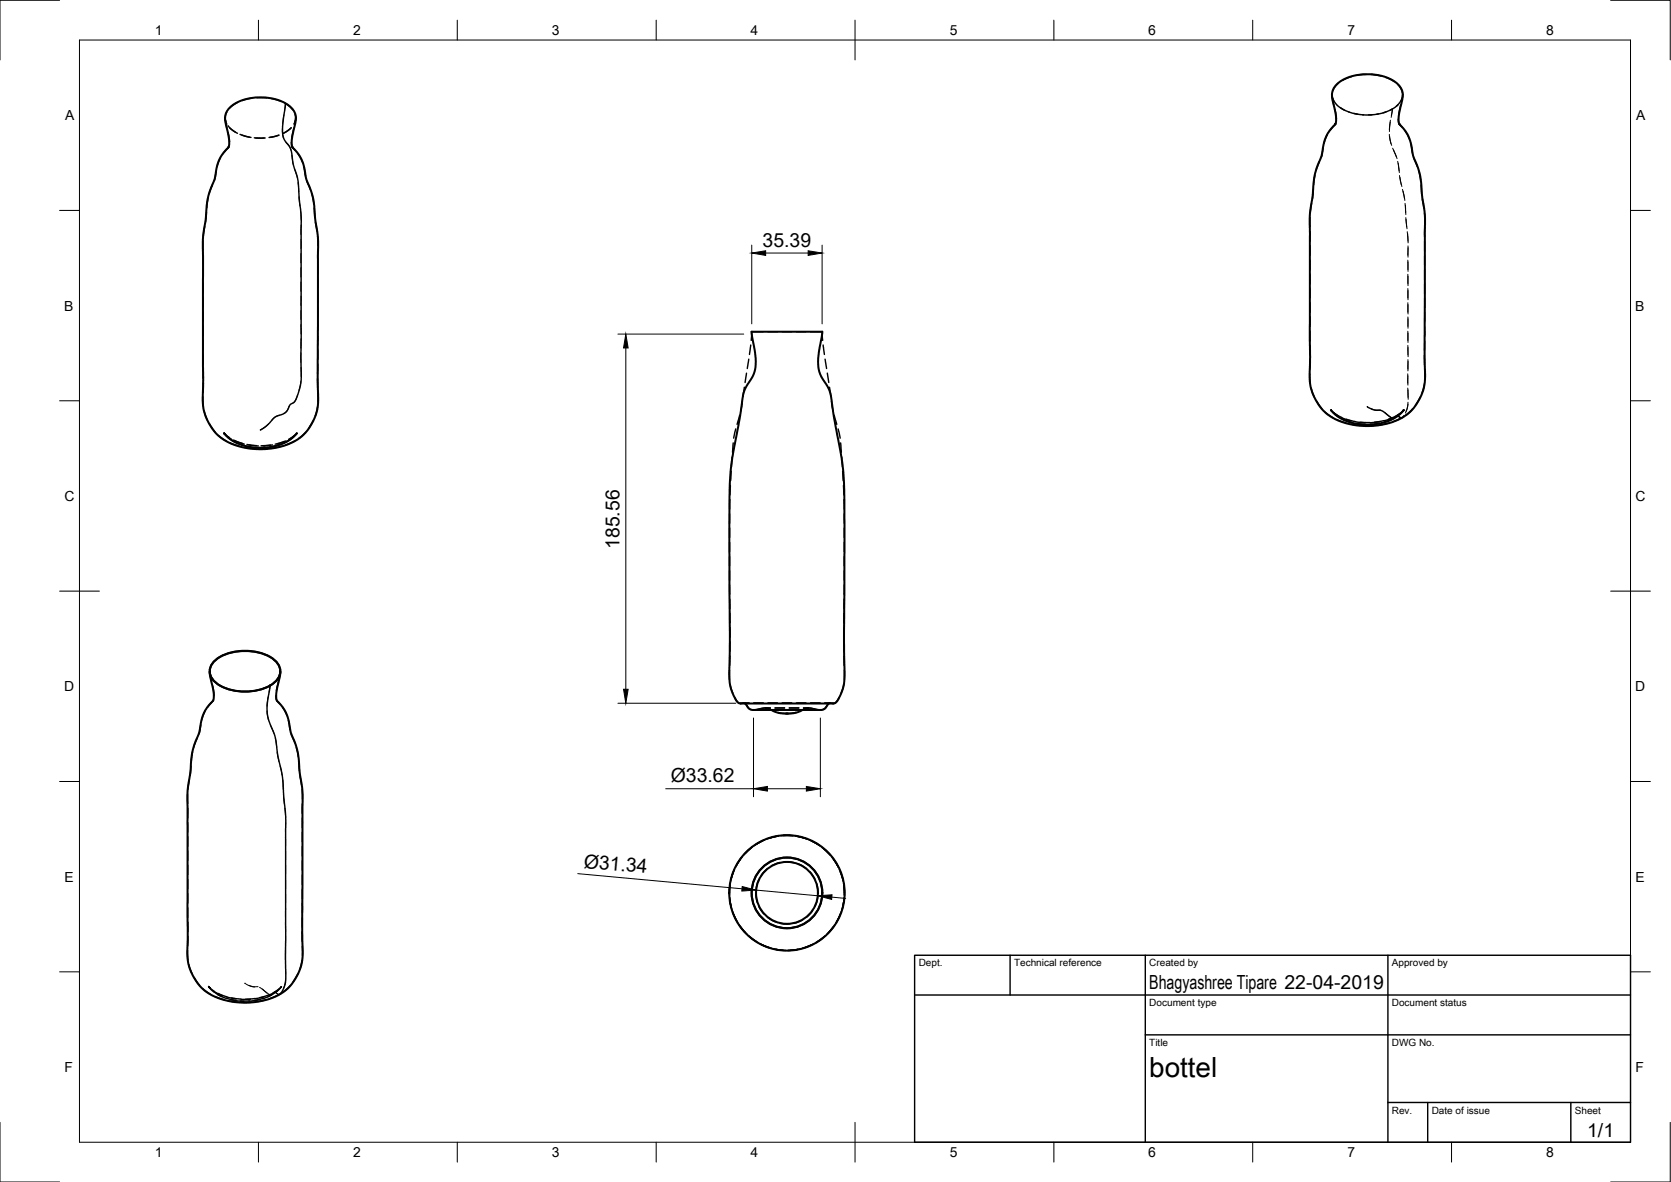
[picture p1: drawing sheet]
<svg xmlns="http://www.w3.org/2000/svg" width="420mm" height="297mm" viewBox="0 0 420 297" stroke-linecap="round" stroke-linejoin="round" font-family="sans-serif">
<!-- layer: Visible -->
<g fill="none" stroke="#000" stroke-width=".51">
<path d="M56.6 29.6l1 5.5v1.6l-1.9 2.4-.7 1.3-.5 1.7-.5 2.8-1.5 4-.4 1.9-.4 4.4-.6 4.3v42.7l.5 2.1 .9 1.9 1.5 2.3 1.5 1.5 1.8 1.1 2.5 1 2.5 .6 2.7 .2 3.2-.2 3-.6 2.3-.9 1.8-1.1 1.4-1.3 1.5-2 1.2-2.5 .5-2.1v-42.5l-1.3-10.4-1.5-4.1-.6-3.1-.5-1.6-.9-1.8-1.5-1.7-.2-.4v-1.6l1-5.4M56.6 29.6a5 5 0 0 1 3.6-4.1 13.5 13.5 0 0 1 12.8 1.3 3.9 3.9 0 0 1 1.4 2.8M336.4 21a13.1 13.1 0 0 1 14.9 0 4.1 4.1 0 0 1 1.3 4l-.8 3.3-.1 2.5 .2 .4 1.5 1.7 .7 1.3 .6 1.6 .7 3.6 1.5 3.9 1.4 10.6-.1 42.2-.4 2.2-1.1 2.3-1.3 2-1.6 1.6-2.2 1.3-2.3 .8-2.8 .6-3.2 .2-2.7-.3-2.1-.4-2.7-1-2-1.3-1.4-1.2-1.5-2.3-.9-1.9-.6-2.7v-42.1l1.3-10.4 1.6-4.4 .5-2.8 .5-1.7 .9-1.7 1.7-2-.1-2.6-.9-3.8a3.9 3.9 0 0 1 1.5-3.5zM189 83.4h17.8l-1 5.9v3.1l.6 2.1 1.6 2.5 .8 1.8 1 6.6 1.8 9.6 .6 6.3 .1 49.1-.2 2.1-.5 1.5-1 2.1-.8 .7h-23.9l-.5-.4-.5-.7-1.3-3.2-.2-2.7 .1-48.5 .6-6.3 1.8-9.6 1-6.6 .8-1.8 1.6-2.5 .6-2.1v-3.1zM56.3 108.9l1.5 1.4 1.8 1.1 2.7 .8 3.2 .4 3-.3 2.6-.8 2-1.1 1.6-1.5M334.6 103l1.5 1.5 1.8 1.1 2.7 .8 3.2 .3 3-.2 2.6-.8 2-1.2 1.6-1.5M52.7 168.7l1 5.5v1.5l-1.7 2.1-.9 1.7-.5 1.6-.5 2.9-1.6 4.4-1.3 10.4v42.1l.4 2.3 .9 2 1.4 2.2 1.4 1.4 1.7 1.2 2.3 1 3.1 .7 2.7 .3 3.2-.2 2.8-.6 2.3-.8 2.2-1.3 1.4-1.4 1.5-2.2 1.1-2.3 .4-1.9 .1-42.5-.7-4.3-.3-4.1-.4-2.2-1.6-4.1-.5-3-.7-2-.7-1.3-1.6-1.7-.1-.4v-1.6l1-5.4M53.8 166.3a12.4 12.4 0 0 1 11.1-2.3 7.5 7.5 0 0 1 5.4 3.6 3.8 3.8 0 0 1-2.4 4.7 13.6 13.6 0 0 1-13.4-.6 3.4 3.4 0 0 1-.7-5.4zM187.3 176.8l.4 .4a1.97 1.97 0 0 0 2.4 1.2h16.1a2.48 2.48 0 0 0 2.2-1.6M194 178.4l1.5 .7 1.8 .2 2.6-.1 1.9-.8"/>
<circle cx="197.9" cy="224.4" r="8.9"/>
<circle cx="197.9" cy="224.4" r="7.8"/>
<circle cx="197.9" cy="224.4" r="14.5"/>
</g>
<!-- layer: Hidden -->
<g fill="none" stroke="#000" stroke-width=".36">
<path d="M339.9 19.2l-2.3 1M343.5 18.7l-2.4 .3M344.7 18.7l2.5 .4M348.4 19.4l2.2 1.1M55.4 39.7l-.8 2.2M56.6 29.6l.4 1.6M56.6 29.8l.5 2.3M57 28.1l-.4 1.3 .2 1.1M57.3 33.3l.4 2.4M57.4 31.6l.5 .7 1.3 .9M57.6 36.8l-1.5 1.9M57.8 32.1l1.9 1.4"/>
<path d="M59.8 25.7l-2 1.4M60.3 33.8l2.4 .6M60.8 34l2.3 .5M63.4 24.7l-2.5 .6M63.9 34.6l2.5 .1M64.3 34.7h2.4M64.6 24.6h2.5M68.3 24.8l2.4 .7M70.1 34l-2.5 .6M70.2 34l-2.3 .5M71.3 33.5l1.9-1.4-2 1.4M71.8 26l1.8 1.6"/>
<path d="M73.3 35.7l.1 1.3 .8 .8M73.9 32.2l-.5 2.3M74.2 28.7l.1 1.3-.3 1.1M74.3 29.7l-.1 1.3M74.4 29.6l-.5 1.6M75 38.7l1.1 2.1M332.7 37.2l-.5 2.3M333.8 33.8l-.9 2.3M334.9 23.8l.5 1.6M335 24l.4 2.3M335 24.1l.2 .9 .9 1.3M335.7 27.5l.3 2.3"/>
<path d="M335.9 31l-1.5 1.8M336.1 26.3l1.9 1.4M336.5 20.9l-1 1.1-.4 .9M337 27.1l2.2 1.1M339.1 28.1l2.3 .6M340.4 28.5l2.5 .4M342.6 28.9h2.4M346.6 28.6l-2.5 .3M348.5 28.1l-2.3 .6M350.1 27.4l-2.3 .9M351.5 26.3l-1.9 1.4M351.6 21.3l.7 1.1 .3 1.1"/>
<path d="M351.6 29.9l.2 1.3 .7 .8M352.2 26.4l-.5 2.3M352.5 24.7l-.5 1.1-.9 .9M352.7 23.9l-.2 1.3M352.7 23.8l-.4 1.6M353.3 32.9l1.1 2.1M354.7 36.1l.4 2.4M355.4 39.6l1 2.2M51.5 56.9l-.4 2.4M51.9 53.4l-.2 2.4M52.3 49.9l-.3 2.3M53.4 46.5l-.8 2.2"/>
<path d="M54.4 43l-.5 2.4M76.4 41.9l.4 2.4M77.1 45.4l.9 2.2M78.4 48.8l.5 2.3M79 52.3l.2 2.4M79.3 55.8l.4 2.4M79.9 59.4v2.4M329.4 54.7v2.3M329.4 58.2v2.4M329.8 51.1l-.4 2.4M330.2 47.6l-.2 2.3M330.6 44l-.3 2.4"/>
<path d="M331.7 40.6l-.8 2.3M356.7 43l.5 2.3M357.3 46.5l.2 2.3M357.6 50l.4 2.4M358.2 53.6l.1 2.3M358.2 57.1v2.4M51.1 60.5v2.4M51.1 78.3v2.4M51.1 74.8v2.4M51.1 71.2v2.4M51.1 67.6v2.4M51.1 64.1v2.3"/>
<path d="M79.9 62.9v2.4M79.9 66.5v2.4M79.9 70.1v2.4M79.9 73.6v2.4M79.9 77.2v2.4M329.4 76.1v2.4M329.4 72.5v2.4M329.4 65.4v2.4M329.4 61.8v2.4M329.4 68.9v2.4M329.4 79.7v2.3M358.2 60.7v2.4"/>
<path d="M358.2 64.3v2.3M358.2 67.8v2.4M358.2 71.4v2.4M358.2 75v2.4M358.2 78.6v2.3M51 99.8l.1 2.4M51.1 89.1v2.3M51.1 85.5v2.4M51.1 81.9v2.4M51.1 92.6v2.4M51.1 96.2v2.4M79.8 95.1l.1 2.4"/>
<path d="M79.9 80.8v2.4M79.9 84.4v2.3M79.9 88v2.3M79.9 91.5v2.4M79.9 98.7v2.3M187.2 97.3l-.4 2.4M187.7 93.8l-.4 2.3M188.3 90.3l-.4 2.3M188.8 86.7l-.4 2.4M189 83.4h.1M189 83.4h2.9M189 83.4l-.1 2.1"/>
<path d="M193.1 83.4h2.4M196.7 83.4h2.4M200.3 83.4h2.3M203.8 83.4h2.9M206.7 83.4l.1 2.1M206.8 83.4h-.1M207 86.7l.3 2.4M207.5 90.3l.3 2.3M208 93.8l.4 2.3M208.6 97.3l.3 2.4M329.4 93.9l.1 2.4M329.4 83.2v2.4"/>
<path d="M329.4 86.8l.1 2.4M329.5 90.4l-.1 2.4M329.7 97.5l.8 2.2M357.1 99.8l-1.2 2.1M358.2 89.3v2.4M358.2 96.4l-.6 2.3M358.2 82.1v2.4M358.2 85.7v2.4M358.2 92.8l.1 2.4M51.4 103.3l.8 2.3M52.7 106.6l1.4 2M54.9 109.4l2 1.4"/>
<path d="M56.3 108.9l1.8 1.4M56.7 109.3l-.4-.5 1.4 1.2M57.6 110.1l2.1 1.2M57.9 111.3l2.3 .8M58.7 110.6l2.2 .8M59.2 110.8l2.2 .8M60.8 111.8l2.3 .5M61.3 112.4l2.4 .4M62.1 111.7l2.4 .3M62.6 111.8l2.4 .3M64.3 112.4h2.4M67.2 112.8h-2.3"/>
<path d="M68 111.8l-2.4 .2M68.5 111.8l-2.4 .3M70.1 111.8l-2.3 .5M70.8 112.1l-2.4 .5M71.5 110.9l-2.3 .7M71.9 110.8l-2.2 .8M74 109.5l-1 .9-1.7 1M74.1 110.8l-2.2 1M74.5 109l-1.9 1.4M74.7 108.9l-1.7 1.3M76.9 108.6l-1.8 1.6M78.8 105.6l-1.2 2.1"/>
<path d="M79.8 102.2l-.6 2.3M183.9 118.4l-.2 2.4M184.1 114.9l-.2 2.3M184.4 111.3l-.2 2.4M185 107.8l-.5 2.3M186 104.4l-.7 2.2M186.7 100.8l-.4 2.4M209.1 100.8l.3 2.4M209.7 104.4l.7 2.2M210.7 107.8l.5 2.3M211.4 111.3l.1 2.4M211.6 114.9l.2 2.3"/>
<path d="M211.9 118.4l.1 2.4M331 100.8l1.4 2M333.2 103.6l2 1.4M334.6 103l1.8 1.5M334.8 103.2l1.8 1.6M335.4 103.7l2 1.2M336.2 105.5l2.3 .8M337.5 105l2.2 .8M337.6 105.3l2.2 .9M338.5 105.4l2.3 .5M339.6 106.6l2.4 .3M340.9 106l2.4 .2"/>
<path d="M341 106.4l2.4 .3M342 106.1l2.4 .1M345.5 106.9l-2.3 .1M346.8 106l-2.3 .2M346.9 106.4l-2.3 .2M347.9 105.7l-2.3 .4M349.1 106.3l-2.4 .5M350.2 105l-2.2 .8M350.3 105.2l-2.2 .9M352 103.9l-1.2 .7-1.7 .8M352.4 105l-2.2 1M352.9 103.1l-1.6 1.5"/>
<path d="M353 103l-1.7 1.4M355.2 102.8l-1.8 1.6M183.5 139.8v2.4M183.5 136.3v2.3M183.5 132.7v2.4M183.5 129.1v2.4M183.5 125.5v2.4M183.6 122l-.1 2.4M212.1 122l.1 2.4M212.2 125.5l.1 2.4M212.3 139.8v2.4M212.3 136.3v2.3"/>
<path d="M212.3 132.7v2.4M212.3 129.1v2.4M183.5 147v2.4M183.5 143.4v2.4M183.5 150.6v2.3M183.5 154.1l.1 2.4M183.6 157.7v2.4M212.2 157.7v2.4M212.2 154.1v2.4M212.2 150.6v2.3M212.3 147v2.4M212.3 143.4v2.4"/>
<path d="M51.6 178.7l-.9 2.3M52.8 168.9l.4 2.3M53.5 172.4l.3 2.3M53.7 175.9l-1.5 1.8M69.4 174.8l.2 1.3 .7 .8M70 171.3l-.5 2.3M70.5 168.8l-.2 1.3M71.1 177.8l1.1 2.1M183.4 168.4v2.4M183.5 164.9v2.3M183.6 172l.7 2.3M183.6 161.3v2.3"/>
<path d="M184.8 175.3l.7 1.1 .7 .3M186.2 176.8h1.1M186.2 176.7h2.1M186.2 176.7a1.36 1.36 0 0 1 1.9 1.1 2.53 2.53 0 0 0 3 .3l1.4-.2M187 176.7h1.3M189.4 178.4h2.5M189.5 178.4l2.8-.5 .9 .1 .8 .4M189.5 176.7h2.4M192.5 177.9h1.2M192.5 177.9l.8 .1 1.1 .6M193.1 176.7h2.4zM193.1 176.7h2.4"/>
<path d="M193.1 178.4h2.4M194.9 177.9h2.4M195.6 179l2.1 .3M196.7 176.7h2.4M196.7 178.4h2.4M197.6 179.3h.5M197.7 179.3h.4M198.5 177.9h2.4M200.2 179l-2.1 .3M200.3 176.7h2.3M200.3 178.4h2.3M202 177.9h1.3"/>
<path d="M203.3 177.9l-1.5 .5M203.3 177.9l3 .5M203.3 177.9l-.9 .1-1.1 .6M203.8 176.7h2.4M203.8 178.4h2.5M207.4 176.7h1.3M207.4 176.7h2.1M208.4 176.8h1.1M209.5 176.7a1.36 1.36 0 0 0-1.9 1.1l-.5 .4-.8 .2M210.9 175.3l-.6 1.1-.8 .3M212.2 161.3v2.3M212.2 172l-.7 2.3"/>
<path d="M212.2 164.9l.1 2.3M212.3 168.4v2.4M47.2 199.6v2.3M47.6 196l-.4 2.4M48 192.5l-.2 2.3M48.4 188.9l-.3 2.4M49.6 185.6l-.9 2.2M50.5 182.1l-.5 2.4M72.5 181l.4 2.4M73.2 184.5l.9 2.2M74.5 187.9l.5 2.3M75.1 191.4l.2 2.3"/>
<path d="M75.4 194.9l.4 2.4M76 198.5l.1 2.3M47.2 217.4v2.4M47.2 210.3v2.4M47.2 206.7v2.4M47.2 213.9v2.3M47.2 203.1v2.4M76 202v2.4M76 205.6v2.4M76 209.2v2.3M76 212.8v2.3M76 216.3v2.4"/>
<path d="M76 219.9v2.4M184.4 219.1l-.7 2.3M184.7 218.5l-.8 2.3M186.2 215.9l-1.3 2.1M186.5 215.4l-1.3 2M188.7 213.3l-1.8 1.7M189.1 212.9l-1.8 1.6M191.7 211.3l-2.1 1.2M192.3 211.1l-2.2 1.1 2.2-1.1M193 218.3l-1.6 1.7M195.2 210.2l-2.4 .7M195.7 210.1l-2.3 .5"/>
<path d="M196.1 216.8l-2.1 .8M197 210h2.4M197.3 216.6l2.3 .2M198.8 210h-2.5M200 210.1l2.3 .6M200.6 210.2l2.3 .6M200.7 217.1l2.1 1.2M203.5 211.1l2.1 1.1M203.6 219.1l1.3 1.9M204 211.3l2.1 1.2M206.6 212.9l1.8 1.6M207.1 213.3l1.7 1.7"/>
<path d="M209.2 215.4l1.3 2M209.6 215.9l1.2 2.1M211.1 218.5l.8 2.3M211.3 219.1l.7 2.3M47.2 238.9l.1 2.3M47.2 228.1v2.4M47.2 224.6v2.4M47.2 221v2.4M47.2 231.7l.1 2.4M47.3 235.3l-.1 2.4M75.9 234.2l.1 2.4M76 223.5v2.3"/>
<path d="M76 227v2.4M76 230.6v2.4M76 237.8l.1 2.3M183.4 224.4l.2-2.4-.2 2.4M183.5 225.6l.4 2.4M183.5 222.6l-.1 2.4M183.5 226.2l.5 2.4M184.2 229.1l1 2.2M184.4 229.7l1.1 2.2M185.8 232.4l1.5 1.9M186.2 232.9l1.6 1.8M188.2 235.1l1.9 1.5"/>
<path d="M188.7 235.5l1.9 1.4M190 224.4l.4 2.3M190.8 221l-.7 2.2M190.8 227.8l1.3 1.9M191.2 237.2l2.2 .9M191.7 237.5l2.3 .8M193 230.5l2 1.2M194.5 238.5l2.4 .3M195.2 238.6l2.4 .3M196.1 232l2.4 .2M200.6 238.6l-2.4 .3M201.2 238.4l-2.4 .4"/>
<path d="M201.8 231.2l-2.2 .8M204 237.5l-2.3 .8M204.3 228.8l-1.5 1.7M204.6 237.2l-2.2 .9M205.4 222.1l.3 2.3M205.6 225.5l-.7 2.3M207.1 235.5l-2 1.4M207.5 235.1l-1.9 1.5M209.5 232.9l-1.5 1.8M209.9 232.4l-1.5 1.9M211.3 229.7l-1.1 2.2M211.5 229.1l-1 2.2"/>
<path d="M212.1 222l.2 2.4M212.2 222.6l.1 2.4M212.2 226.2l-.5 2.4M212.3 225.6l-.4 2.4M47.5 242.4l.8 2.3M48.9 245.7l1.3 2M51 248.5l2 1.4M53.7 249.2l2.1 1.2M53.8 249.1l2.1 1.1M53.8 249.1l-1.3-1.2 1.2 1.3M54 250.4l2.3 .8M54.7 249.9l2.1 1"/>
<path d="M54.8 249.7l2.2 .8M56.9 250.9l2.3 .5M57 250.6l2.4 .4M57.4 251.5l2.4 .3M58 251.2l3.4 .4M58.2 250.8l2.4 .3M60.4 251.5h2.4M62.9 251.1h-2.3M63.4 251.8l-2.4 .1M64.1 250.9l-2.3 .2M64.9 251.3l-2.3 .3M66.3 250.9l-2.4 .5"/>
<path d="M66.5 250.5l-2.4 .5M66.9 251.2l-2.4 .5M67.6 250l-2.3 .7M68.3 250.1l-2.2 .9M69.7 248.9l-2.1 1.2M70.1 248.6l-1.1 1-1.6 .9M70.2 249.9l-2.2 1M70.6 248.2l.2-.2-1.5 1.4M70.6 248.1l-1.9 1.4M73 247.7l-1.8 1.6M74.9 244.7l-1.2 2.1M75.9 241.3l-.5 2.3"/>
</g>
<!-- layer: Hidden Narrow -->
<g fill="none" stroke="#000" stroke-width=".25">
<path d="M71 32.4l.3 2.3M71.4 28.9l-.3 2.3M71.8 26l-.2 1.7M71.9 35.8l.8 1 .5 .9M73.4 38.9l.3 2.4M349.3 33.8l.5 2.3M349.4 34.2l.5 2.3M349.6 30.7l-.2 2.3M349.6 30.2l-.3 2.4M349.8 29l.3-1.6-.3 2.1M350.2 37.2l.9 2.2M350.4 37.6l.9 2.3"/>
<path d="M74 42.4l.8 2.3M75 45.9l.1 2.3M75.2 49.4l.2 2.4M75.6 53l.1 2.4M75.7 56.5v2.4M351.4 40.6l.4 2.3M351.6 41l.3 2.4M351.9 44.1l.4 2.3M352 44.6l.5 2.3M352.6 47.6l.5 2.3M352.8 48l.4 2.4M353.3 51.1l.1 2.4"/>
<path d="M353.4 51.6l.1 2.3M353.5 54.7l.2 2.4M353.5 55.1l.3 2.4M353.8 58.2l.2 2.4M353.9 58.7l.2 2.4M75.7 60.1v2.4M75.7 63.7v2.4M75.7 67.3v2.3M75.7 70.8v2.4M75.7 78v2.4M75.7 74.4v2.4M354 65.4v2.3"/>
<path d="M354 68.9v2.4M354 72.5v2.4M354 76.1v2.4M354 79.7v2.3M354 65.8v2.4M354 69.4v2.4M354 73v2.3M354 76.5v2.4M354 61.8v2.4M354.1 62.3l-.1 2.3M74.8 99.3l-.5 1.3-.7 .7M75.6 88.7v2.4"/>
<path d="M75.6 95.8l-.4 2.4M75.7 81.6v2.3M75.7 92.3v2.3M75.7 85.1l-.1 2.4M354 93.9v2.4M354 97.5v2.4M354 94.4v2.4M354 83.2v2.4M354 86.8v2.4M354 90.4v2.4M354 80.1v2.4M354 83.7v2.4"/>
<path d="M354 87.3l.1 2.3M354 98l.1 2.4M354.1 90.8l-.1 2.4M67.5 106.5l-1.9 1.4M70.3 104.3l-1.2 .5-.8 .8M72.7 102l-.6 1.3-.7 .6M344.8 102.7l1.1 .3 1.2 .1M348.1 103.6l1.9 1.4M351.5 104.5h-.3l-.6 .6M352.7 104.8l-.1 .2M353 104.4l-.6 .6-1.1-.6-.3 .2M354 101.5l-.6 2.3"/>
<path d="M354 101.1l-.5 2.3M67.1 178.7l.4 2.3M67.4 175.1l-.3 2.4M67.9 172.3l-.3 1.7M68 182.1l.9 2.2M69.2 185.5l.4 2.3M69.7 189l.4 2.4M70.4 192.5l.5 2.3M71.1 196l.1 2.4M71.3 199.6l.2 2.4M71.6 203.1l.2 2.4M71.8 210.3v2.3"/>
<path d="M71.8 213.8v2.4M71.8 217.4v2.4M71.8 206.7v2.4M71.8 238.9v2.3M71.8 231.7v2.4M71.8 221v2.4M71.8 224.6v2.3M71.8 228.1v2.4M71.8 235.3v2.4M61.8 247.3l1.3 .6 1 .1M62.6 247.6l1.1 .4h1.2M65.3 248.1l1.8 1.5"/>
<path d="M65.9 248.5l1.9 1.4M70.4 249.9h-.3l-.6-.3a.61 .61 0 0 0-1 .3l-.3 .1M70.8 249.4l-.6 .5-1-.5-.4 .1M71.8 242.4v2.4M71.8 246l-.5 2.3"/>
<circle cx="65.5" cy="108" r=".05"/>
<circle cx="343.8" cy="102.2" r=".04"/>
<circle cx="61.6" cy="247.1" r=".04"/>
</g>
<!-- layer: Visible Narrow -->
<path d="M71.8 26l-.7 4.8-.1 2.3 .2 1.4 .8 1.3a5.4 5.4 0 0 1 1.6 4.4l1.3 5.2 .8 9.2-.1 41.7-1.2 4-.4 .8-1.1 .7-.8 1.5-.6 .6-2.3 .9-2 2-1.7 1.3M343.8 102.2l1.7 .8 2 .2 2.2 1.7 .9 .2M351.5 104.5l.8 .5h.3M67.9 172.3l-.7 4.4v2.6l.4 1.9 1.7 4.4 .6 4.4 1.1 4.7 .8 10.5 .1 40.7-.4 2-.5 1.2-.6 .8" fill="none" stroke="#000" stroke-width=".36"/>
<!-- layer: Border -->
<g fill="none" stroke="#000" stroke-width=".25">
<path d="M15 .1h-15v15M20 10.1h390v276.9h-390zM65 5.1v5M115 5.1v5M165 5.1v5M215 5.1v10M265 5.1v5M315 5.1v5M365 5.1v5M405 .1h15v15M15 52.9h5M410 52.9h5"/>
<path d="M15 100.7h5M410 100.7h5M15 148.6h10M405 148.6h10M15 196.4h5M410 196.4h5M15 244.2h5M410 244.2h5M0 282.1v14.9h15M65 287v5M115 287v5M165 287v5"/>
<path d="M215 282.1v9.9M265 287v5M315 287v5M365 287v5M420 282.1v14.9h-15"/>
</g>
<!-- layer: TitleBlock -->
<path d="M230 240.1h180v46.9h-180zM230 250h180M254 240.1v9.9M288 240.1v46.9M349 240.1v46.9M288 260.1h122M349 277.1h61M359 277.1v9.9M395 277.1v9.9" fill="none" stroke="#000" stroke-width=".36"/>
<!-- layer: Dimensions -->
<g fill="none" stroke="#000" stroke-width=".25">
<path d="M189 61.6v19.8M192.5 63.6h10.7M206.7 61.6v19.8M155.4 84h31.6M157.4 87.4v85.8M155.4 176.7h29.6M167.4 198.2h22.1M189.5 180.4v19.8M193 198.2h9.8M206.3 180.4v19.8M145.3 219.5l41.3 3.9M190.1 223.7l15.6 1.4"/>
<path d="M209.1 225.5l3.5 .3"/>
</g>
<path d="M189 63.6l3.5-.6v1.2zM203.2 63l3.5 .6-3.5 .6zM157.4 84l.5 3.4h-1.1zM156.8 173.2h1.1l-.5 3.5zM189.5 198.2l3.5-.6v1.2zM202.8 197.6l3.5 .6-3.5 .6zM186.6 222.8l3.5 .9-3.6 .2zM205.7 225.1l3.5-.2-.1 1.1z" fill="#000" stroke="#000" stroke-width=".25"/>
<text font-size="7" x="289" y="270.6">bottel</text>
<g font-size="4.9">
<text x="191.7" y="62">35.39</text>
<text x="155.8" y="138" transform="rotate(-90 155.8 138)">185.56</text>
<text x="168.7" y="196.6">Ø33.62</text>
<text x="146.7" y="218" transform="rotate(5 146.7 218)">Ø31.34</text>
<text x="289" y="248.5">Bhagyashree Tipare 22-04-2019</text>
<text x="399.1" y="285.7">1/1</text>
</g>
<g font-size="3.5">
<text x="39" y="8.8">1</text>
<text x="88.8" y="8.8">2</text>
<text x="138.8" y="8.8">3</text>
<text x="188.7" y="8.8">4</text>
<text x="238.8" y="8.8">5</text>
<text x="288.7" y="8.8">6</text>
<text x="338.8" y="8.8">7</text>
<text x="388.8" y="8.8">8</text>
<text x="16.4" y="30.2">A</text>
<text x="411.4" y="30.2">A</text>
<text x="16.2" y="78">B</text>
<text x="411.2" y="78">B</text>
<text x="16.2" y="125.9">C</text>
<text x="411.2" y="125.9">C</text>
<text x="16.2" y="173.7">D</text>
<text x="411.2" y="173.7">D</text>
<text x="16.2" y="221.6">E</text>
<text x="411.2" y="221.6">E</text>
<text x="16.2" y="269.4">F</text>
<text x="411.2" y="269.4">F</text>
<text x="39" y="290.8">1</text>
<text x="88.8" y="290.8">2</text>
<text x="138.8" y="290.8">3</text>
<text x="188.7" y="290.8">4</text>
<text x="238.8" y="290.8">5</text>
<text x="288.7" y="290.8">6</text>
<text x="338.8" y="290.8">7</text>
<text x="388.8" y="290.8">8</text>
</g>
<g font-size="2.5">
<text x="231" y="242.9">Dept.</text>
<text x="255" y="242.9">Technical reference</text>
<text x="289" y="242.9">Created by</text>
<text x="350" y="242.9">Approved by</text>
<text x="289" y="252.8">Document type</text>
<text x="350" y="252.8">Document status</text>
<text x="289" y="262.9">Title</text>
<text x="350" y="262.9">DWG No.</text>
<text x="350" y="279.9">Rev.</text>
<text x="360" y="279.9">Date of issue</text>
<text x="396" y="279.9">Sheet</text>
</g>
</svg>
